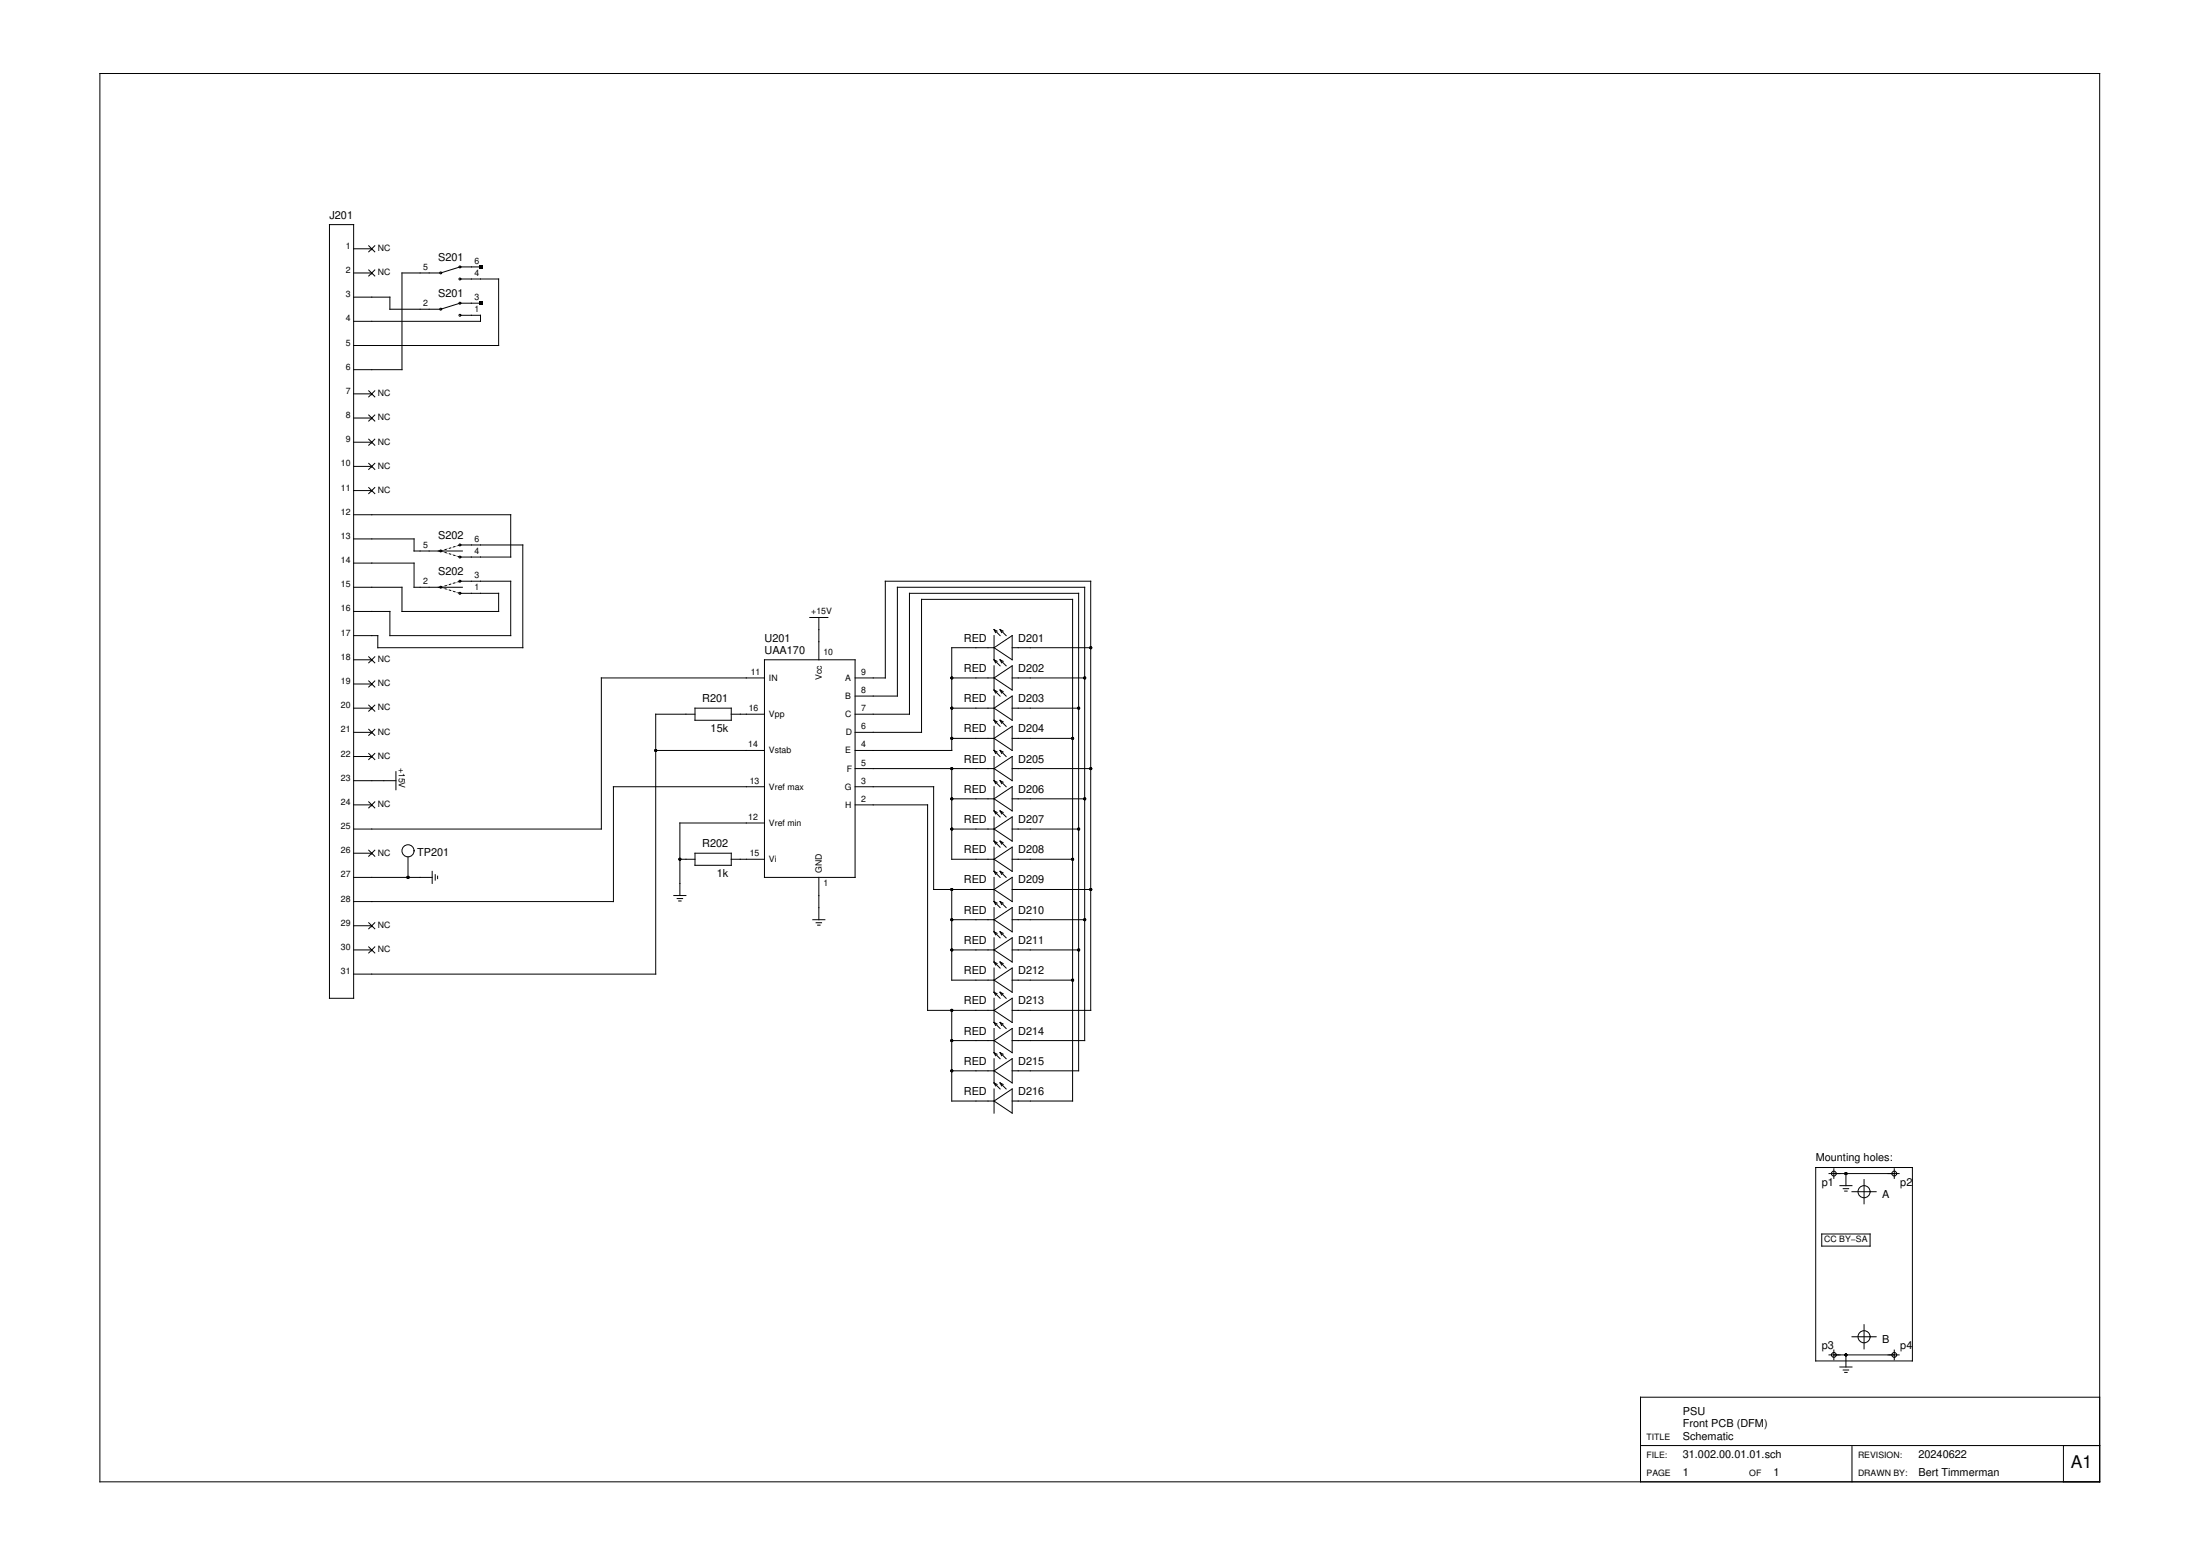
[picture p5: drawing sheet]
<svg xmlns="http://www.w3.org/2000/svg" width="420mm" height="297mm" viewBox="0 0 420 297" stroke-linecap="round" stroke-linejoin="round" font-family="sans-serif">
<g fill="none" stroke="#000" stroke-width=".19">
<path d="M19.1 14h381.9v268.9h-381.9zM62.9 42.9h4.6v147.7h-4.6zM67.5 56.7h7v2.3h9.5M67.5 47.5h3.5M67.5 52.1h3.5M70.4 46.9l1.2 1.2M70.4 51.5l1.2 1.2M71 47.5h.1M71 52.1h.1M71.6 46.9l-1.2 1.2M71.6 51.5l-1.2 1.2M84 52.1h-7.2v18.5h-9.3"/>
<path d="M87.8 57.9l-3.6 1.1M87.8 51l-3.6 1.1M88 53.3h7.2v12.7h-27.7M88 57.9h3.8M88 51h3.8M67.5 75.2h3.5M67.5 79.8h3.5M70.4 74.6l1.2 1.2M70.4 79.2l1.2 1.2M71 75.2h.1M71 79.8h.1M71.6 74.6l-1.2 1.2"/>
<path d="M71.6 79.2l-1.2 1.2M88 60.2h3.8v1.1h-24.3M67.5 84.4h3.5M67.5 89h3.5M67.5 93.6h3.5M67.5 98.3h30v8h-9.5M70.4 83.8l1.2 1.2M70.4 88.5l1.2 1.1M70.4 93.1l1.2 1.1M71 84.4h.1M71 89h.1M71 93.6h.1"/>
<path d="M71.6 83.8l-1.2 1.2M71.6 88.5l-1.2 1.1M71.6 93.1l-1.2 1.1M67.5 102.9h11.6v2.3h9.2M67.5 107.5h11.6v4.6h9.2M67.5 112.1h9.3v4.6h18.4v-3.4h-7.2M84.4 112l-.2 .1 .2 .1M84.4 105.1l-.2 .1 .2 .1M85 112.4l.2 .1M85 105.5h.2M85.2 111.8l-.2 .1M85.2 104.9h-.2"/>
<path d="M85.8 112.6l.3 .1M85.8 105.7l.3 .1M86.1 111.5l-.3 .1M86.1 104.6l-.3 .1M86.6 112.9l.3 .1M86.6 106l.3 .1M86.9 111.3h-.3M86.9 104.3l-.3 .1M87.5 113.1l.2 .1M87.5 106.2l.2 .1M87.7 111l-.2 .1M87.7 104.1l-.2 .1"/>
<path d="M88 111h9.5v10.3h-23v-4.6h-7M88 104h11.8v19.6h-27.6v-2.3h-4.7M154.7 117.9h3.4M156.4 117.9v8.1M67.5 135.2h3.5M67.5 126h3.5M67.5 139.8h3.5M67.5 130.6h3.5M70.4 125.4l1.2 1.1M70.4 130l1.2 1.1M70.4 134.6l1.2 1.2M70.4 139.2l1.2 1.2"/>
<path d="M71 126h.1M71 130.6h.1M71 135.2h.1M71 139.8h.1M71.6 125.4l-1.2 1.1M71.6 130l-1.2 1.1M71.6 134.6l-1.2 1.2M71.6 139.2l-1.2 1.2M132.7 136.3h-7.5v49.7h-57.7M132.7 135.2h7v2.3h-7zM139.7 136.3h6.3M146 129.4h-31.2v28.9h-47.3"/>
<path d="M146 126h17.3v41.5h-17.3zM163.3 129.4h5.8v-18.4h39.2v81.9h-15M163.3 136.3h10.4v-23h32.3v91.1h-12.7M163.3 139.8h12.7v-25.4h28.8v95.8h-11.5M163.3 132.9h8.1v-20.8h35.8v86.5h-13.9M181.8 129.4h8M181.8 135.2h8M189.8 123.6h-8v19.7h-18.5M189.8 123.6l3.5-2.3v4.7zM189.8 129.4l3.5-2.3v4.6zM189.8 135.2l3.5-2.3v4.6zM189.8 121.3v4.7"/>
<path d="M189.8 127.1v4.6M189.8 132.9v4.6M189.8 138.6v4.7M189.8 120.2l1.2 1.1M189.8 120.2l.3 .6M189.8 120.2l.6 .3M189.8 126l1.2 1.1M189.8 126l.3 .5M189.8 126l.6 .2M189.8 131.7l1.2 1.2M189.8 131.7l.3 .6M189.8 131.7l.6 .3"/>
<path d="M189.8 137.5l1.2 1.1M189.8 137.5l.3 .6M189.8 137.5l.6 .3M191 120.2l1.2 1.1M191 120.2l.3 .6M191 120.2l.6 .3M191 126l1.2 1.1M191 126l.3 .5M191 126l.6 .2M191 131.7l1.2 1.2M191 131.7l.3 .6M191 131.7l.6 .3"/>
<path d="M191 137.5l1.2 1.1M191 137.5l.3 .6M191 137.5l.6 .3M193.3 129.4h13.9M193.3 135.2h12.7M193.3 123.6h15M67.5 153.6h3.5M67.5 144.4h3.5M67.5 149h8.1M70.4 143.8l1.2 1.2M70.4 153.1l1.2 1.1M71 144.4h.1"/>
<path d="M71 153.6h.1M71.6 143.8l-1.2 1.2M71.6 153.1l-1.2 1.1M75.6 147.3v3.5M125.2 143.3h20.8M146 150.2h-28.8v21.9h-49.7M146 157.1h-16.2v13.9M163.3 150.2h15v19.6h11.5M163.3 153.6h13.9v39.3h12.6M163.3 146.7h26.5M181.8 146.7v17.3h8M181.8 158.3h8"/>
<path d="M181.8 141h8M181.8 152.5h8M189.8 141l3.5-2.4v4.7zM189.8 146.7l3.5-2.3v4.6zM189.8 152.5l3.5-2.3v4.6zM189.8 158.3l3.5-2.3v4.6zM189.8 144.4v4.6M189.8 150.2v4.6M189.8 156v4.6M189.8 143.3l1.2 1.1M189.8 143.3l.3 .5M189.8 143.3l.6 .3"/>
<path d="M189.8 149l1.2 1.2M189.8 149l.3 .6M189.8 149l.6 .3M189.8 154.8l1.2 1.2M189.8 154.8l.3 .6M189.8 154.8l.6 .3M191 143.3l1.2 1.1M191 143.3l.3 .5M191 143.3l.6 .3M191 149l1.2 1.2M191 149l.3 .6M191 149l.6 .3"/>
<path d="M191 154.8l1.2 1.2M191 154.8l.3 .6M191 154.8l.6 .3M193.3 146.7h15M193.3 158.3h12.7M193.3 141h11.5M193.3 152.5h13.9M67.5 162.9h3.5M67.5 167.5h15M67.5 176.7h3.5M70.4 162.3l1.2 1.2M70.4 176.1l1.2 1.2"/>
<path d="M71 162.9h.1M71 176.7h.1M71.6 162.3l-1.2 1.2M71.6 176.1l-1.2 1.2M77.9 163.6v3.9M82.5 166.3v2.3M83.1 167v1M83.6 167.3v.4M128.7 171h2.3M129.3 171.5h1.1M129.6 172h.5M129.8 164h2.9"/>
<path d="M132.7 162.9h7v2.3h-7zM139.7 164h6.3M155.2 175.6h2.3M155.9 176.1h1M156.2 176.6h.4M156.4 167.5v8.1M181.8 175.6h8M181.8 169.8v17.3h8M189.8 164l3.5-2.3v4.6zM189.8 169.8l3.5-2.3v4.6zM189.8 175.6l3.5-2.3v4.6zM189.8 161.7v4.6"/>
<path d="M189.8 167.5v4.6M189.8 173.3v4.6M189.8 179v4.6M189.8 160.6l1.2 1.1M189.8 160.6l.3 .5M189.8 160.6l.6 .3M189.8 166.3l1.2 1.2M189.8 166.3l.3 .6M189.8 166.3l.6 .3M189.8 172.1l1.2 1.2M189.8 172.1l.3 .6M189.8 172.1l.6 .3"/>
<path d="M189.8 177.9l1.2 1.1M189.8 177.9l.3 .6M189.8 177.9l.6 .3M191 160.6l1.2 1.1M191 160.6l.3 .5M191 160.6l.6 .3M191 166.3l1.2 1.2M191 166.3l.3 .6M191 166.3l.6 .3M191 172.1l1.2 1.2M191 172.1l.3 .6M191 172.1l.6 .3"/>
<path d="M191 177.9l1.2 1.1M191 177.9l.3 .6M191 177.9l.6 .3M193.3 164h11.5M193.3 175.6h13.9M193.3 169.8h15M67.5 181.3h3.5M70.4 180.8l1.2 1.1M71 181.3h.1M71.6 180.8l-1.2 1.1M181.8 181.3h8M181.8 192.9v17.3h8"/>
<path d="M181.8 198.6h8M189.8 181.3l3.5-2.3v4.6zM189.8 187.1l3.5-2.3v4.6zM189.8 192.9l3.5-2.3v4.6zM189.8 198.6l3.5-2.3v4.7zM189.8 184.8v4.6M189.8 190.6v4.6M189.8 196.3v4.7M189.8 183.6l1.2 1.2M189.8 183.6l.3 .6M189.8 183.6l.6 .3M189.8 189.4l1.2 1.2"/>
<path d="M189.8 189.4l.3 .6M189.8 189.4l.6 .3M189.8 195.2l1.2 1.1M189.8 195.2l.3 .6M189.8 195.2l.6 .3M191 183.6l1.2 1.2M191 183.6l.3 .6M191 183.6l.6 .3M191 189.4l1.2 1.2M191 189.4l.3 .6M191 189.4l.6 .3M191 195.2l1.2 1.1"/>
<path d="M191 195.2l.3 .6M191 195.2l.6 .3M193.3 181.3h12.7M193.3 187.1h11.5M181.8 204.4h8M189.8 204.4l3.5-2.3v4.6zM189.8 210.2l3.5-2.3v4.6zM189.8 202.1v4.6M189.8 207.9v4.6M189.8 201l1.2 1.1M189.8 201l.3 .5M189.8 201l.6 .2"/>
<path d="M189.8 206.7l1.2 1.2M189.8 206.7l.3 .6M189.8 206.7l.6 .3M191 201l1.2 1.1M191 201l.3 .5M191 201l.6 .2M191 206.7l1.2 1.2M191 206.7l.3 .6M191 206.7l.6 .3M346.8 222.9h18.4v36.9h-18.4zM347.9 235.6h9.3v2.3h-9.3zM349.3 224h13.4"/>
<path d="M350.2 223.1v1.9M351.4 226.3h2.3M352 226.9h1.1M352.3 227.4h.5M352.5 224v2.3M353.7 227.5h4.6M356 225.2v4.6M361.8 223.1v1.9M349.3 258.6h13.4M350.2 257.7v1.9M352.5 258.6v2.4M353.7 255.2h4.6"/>
<path d="M356 252.9v4.6M361.8 257.7v1.9M313.3 276h87.7M351.4 261h2.3M352 261.5h1.1M352.3 262h.5M353.7 276v6.9M394.1 276v6.9M401 266.7h-87.7v16.2"/>
<circle cx="84.2" cy="59" r=".18"/>
<circle cx="84.2" cy="52.1" r=".18"/>
<circle cx="87.8" cy="57.9" r=".18"/>
<circle cx="87.8" cy="53.3" r=".18"/>
<circle cx="87.8" cy="51" r=".18"/>
<circle cx="87.8" cy="60.2" r=".18"/>
<circle cx="84.2" cy="112.1" r=".18"/>
<circle cx="84.2" cy="105.2" r=".18"/>
<circle cx="87.8" cy="113.3" r=".18"/>
<circle cx="87.8" cy="104" r=".18"/>
<circle cx="87.8" cy="106.3" r=".18"/>
<circle cx="87.8" cy="111" r=".18"/>
<circle cx="77.9" cy="162.4" r="1.15"/>
<circle cx="350.2" cy="224" r=".46"/>
<circle cx="356" cy="227.5" r="1.15"/>
<circle cx="361.8" cy="224" r=".46"/>
<circle cx="350.2" cy="258.6" r=".46"/>
<circle cx="356" cy="255.2" r="1.15"/>
<circle cx="361.8" cy="258.6" r=".46"/>
</g>
<g fill="#000">
<path d="M91.4 57.5h.7v.7h-.7zM91.4 50.6h.7v.7h-.7z"/>
<circle cx="84.7" cy="105.4" r=".06"/>
<circle cx="84.7" cy="112.3" r=".06"/>
<circle cx="84.7" cy="105" r=".06"/>
<circle cx="84.7" cy="111.9" r=".06"/>
<circle cx="85.5" cy="112.5" r=".06"/>
<circle cx="85.5" cy="111.7" r=".06"/>
<circle cx="85.5" cy="105.6" r=".06"/>
<circle cx="85.5" cy="104.8" r=".06"/>
<circle cx="86.3" cy="105.9" r=".06"/>
<circle cx="86.3" cy="104.5" r=".06"/>
<circle cx="86.3" cy="112.8" r=".06"/>
<circle cx="86.3" cy="111.4" r=".06"/>
<circle cx="87.2" cy="111.2" r=".06"/>
<circle cx="87.2" cy="113.1" r=".06"/>
<circle cx="87.2" cy="104.2" r=".06"/>
<circle cx="87.2" cy="106.1" r=".06"/>
<circle cx="181.8" cy="129.4" r=".29"/>
<circle cx="181.8" cy="135.2" r=".29"/>
<circle cx="206" cy="135.2" r=".29"/>
<circle cx="207.2" cy="129.4" r=".29"/>
<circle cx="208.3" cy="123.6" r=".29"/>
<circle cx="125.2" cy="143.3" r=".29"/>
<circle cx="181.8" cy="158.3" r=".29"/>
<circle cx="181.8" cy="141" r=".29"/>
<circle cx="181.8" cy="152.5" r=".29"/>
<circle cx="181.8" cy="146.7" r=".29"/>
<circle cx="204.8" cy="141" r=".29"/>
<circle cx="206" cy="158.3" r=".29"/>
<circle cx="207.2" cy="152.5" r=".29"/>
<circle cx="208.3" cy="146.7" r=".29"/>
<circle cx="77.9" cy="167.5" r=".29"/>
<circle cx="129.8" cy="164" r=".29"/>
<circle cx="181.8" cy="175.6" r=".29"/>
<circle cx="181.8" cy="169.8" r=".29"/>
<circle cx="204.8" cy="164" r=".29"/>
<circle cx="207.2" cy="175.6" r=".29"/>
<circle cx="208.3" cy="169.8" r=".29"/>
<circle cx="181.8" cy="192.9" r=".29"/>
<circle cx="181.8" cy="198.6" r=".29"/>
<circle cx="181.8" cy="181.3" r=".29"/>
<circle cx="204.8" cy="187.1" r=".29"/>
<circle cx="206" cy="181.3" r=".29"/>
<circle cx="181.8" cy="204.4" r=".29"/>
<circle cx="352.5" cy="224" r=".29"/>
<circle cx="352.5" cy="258.6" r=".29"/>
</g>
<text font-size="3.3" x="395.5" y="280.3">A1</text>
<g font-size="2.1">
<text x="62.9" y="41.7">J201</text>
<text x="83.7" y="49.8">S201</text>
<text x="83.7" y="56.7">S201</text>
<text x="83.7" y="102.9">S202</text>
<text x="83.7" y="109.8">S202</text>
<text x="146" y="122.5">U201</text>
<text x="146" y="124.8">UAA170</text>
<text x="184.1" y="122.5">RED</text>
<text x="194.5" y="122.5">D201</text>
<text x="184.1" y="128.3">RED</text>
<text x="194.5" y="128.3">D202</text>
<text x="134.1" y="134">R201</text>
<text x="184.1" y="134">RED</text>
<text x="194.5" y="134">D203</text>
<text x="135.7" y="139.8">15k</text>
<text x="184.1" y="139.8">RED</text>
<text x="194.5" y="139.8">D204</text>
<text x="184.1" y="145.6">RED</text>
<text x="194.5" y="145.6">D205</text>
<text x="184.1" y="151.3">RED</text>
<text x="194.5" y="151.3">D206</text>
<text x="134.1" y="161.7">R202</text>
<text x="184.1" y="157.1">RED</text>
<text x="194.5" y="157.1">D207</text>
<text x="79.7" y="163.5">TP201</text>
<text x="136.9" y="167.5">1k</text>
<text x="184.1" y="162.9">RED</text>
<text x="194.5" y="162.9">D208</text>
<text x="184.1" y="168.6">RED</text>
<text x="194.5" y="168.6">D209</text>
<text x="184.1" y="174.4">RED</text>
<text x="194.5" y="174.4">D210</text>
<text x="184.1" y="180.2">RED</text>
<text x="184.1" y="186">RED</text>
<text x="194.5" y="180.2">D211</text>
<text x="194.5" y="186">D212</text>
<text x="184.1" y="191.7">RED</text>
<text x="194.5" y="191.7">D213</text>
<text x="184.1" y="197.5">RED</text>
<text x="194.5" y="197.5">D214</text>
<text x="184.1" y="203.3">RED</text>
<text x="194.5" y="203.3">D215</text>
<text x="184.1" y="209">RED</text>
<text x="194.5" y="209">D216</text>
<text x="346.8" y="221.7">Mounting holes:</text>
<text x="347.9" y="226.3">p1</text>
<text x="362.9" y="226.3">p2</text>
<text x="359.5" y="228.6">A</text>
<text x="347.9" y="257.5">p3</text>
<text x="359.5" y="256.3">B</text>
<text x="362.9" y="257.5">p4</text>
<text x="321.4" y="270.2">PSU</text>
<text x="321.4" y="274.8">Schematic</text>
<text x="321.4" y="272.5">Front PCB (DFM)</text>
<text x="321.4" y="278.3">31.002.00.01.01.sch</text>
<text x="321.4" y="281.7">1</text>
<text x="338.7" y="281.7">1</text>
<text x="366.4" y="278.3">20240622</text>
<text x="366.4" y="281.7">Bert Timmerman</text>
</g>
<g font-size="1.7">
<text x="66" y="47.5">1</text>
<text x="72.2" y="47.9">NC</text>
<text x="66" y="52.1">2</text>
<text x="72.2" y="52.6">NC</text>
<text x="80.8" y="51.5">5</text>
<text x="90.6" y="52.7">4</text>
<text x="90.6" y="50.4">6</text>
<text x="66" y="56.7">3</text>
<text x="80.8" y="58.5">2</text>
<text x="90.6" y="59.6">1</text>
<text x="90.6" y="57.3">3</text>
<text x="66" y="61.3">4</text>
<text x="66" y="66">5</text>
<text x="66" y="70.6">6</text>
<text x="66" y="75.2">7</text>
<text x="72.2" y="75.6">NC</text>
<text x="66" y="79.8">8</text>
<text x="72.2" y="80.2">NC</text>
<text x="65.1" y="89">10</text>
<text x="66" y="84.4">9</text>
<text x="72.2" y="84.9">NC</text>
<text x="72.2" y="89.5">NC</text>
<text x="65.1" y="93.6">11</text>
<text x="72.2" y="94.1">NC</text>
<text x="65.1" y="98.3">12</text>
<text x="65.1" y="102.9">13</text>
<text x="65.1" y="107.5">14</text>
<text x="80.8" y="104.6">5</text>
<text x="90.6" y="105.8">4</text>
<text x="90.6" y="103.5">6</text>
<text x="65.1" y="112.1">15</text>
<text x="80.8" y="111.5">2</text>
<text x="90.6" y="112.7">1</text>
<text x="90.6" y="110.4">3</text>
<text x="65.1" y="116.7">16</text>
<text x="154.9" y="117.3">+15V</text>
<text x="65.1" y="121.3">17</text>
<text x="65.1" y="126">18</text>
<text x="157.2" y="125.1">10</text>
<text x="65.1" y="130.6">19</text>
<text x="72.2" y="126.4">NC</text>
<text x="72.2" y="131">NC</text>
<text x="143.4" y="128.8">11</text>
<text x="146.9" y="130">IN</text>
<text x="157" y="129.8" transform="rotate(-90 157 129.8)">Vcc</text>
<text x="161.4" y="130">A</text>
<text x="164.5" y="128.8">9</text>
<text x="65.1" y="135.2">20</text>
<text x="72.2" y="135.6">NC</text>
<text x="143" y="135.8">16</text>
<text x="146.9" y="136.9">Vpp</text>
<text x="161.4" y="133.5">B</text>
<text x="161.4" y="136.9">C</text>
<text x="164.5" y="135.8">7</text>
<text x="164.5" y="132.3">8</text>
<text x="65.1" y="139.8">21</text>
<text x="72.2" y="140.2">NC</text>
<text x="142.9" y="142.7">14</text>
<text x="146.9" y="143.8">Vstab</text>
<text x="161.4" y="143.8">E</text>
<text x="161.5" y="140.4">D</text>
<text x="164.5" y="142.7">4</text>
<text x="164.5" y="139.2">6</text>
<text x="65.1" y="144.4">22</text>
<text x="65.1" y="149">23</text>
<text x="72.2" y="144.9">NC</text>
<text x="76.2" y="146.5" transform="rotate(90 76.2 146.5)">+15V</text>
<text x="143.2" y="149.6">13</text>
<text x="161.8" y="147.3">F</text>
<text x="164.5" y="149.6">3</text>
<text x="164.5" y="146.1">5</text>
<text x="65.1" y="153.6">24</text>
<text x="72.2" y="154.1">NC</text>
<text x="146.9" y="150.8">Vref max</text>
<text x="161.3" y="150.8">G</text>
<text x="161.4" y="154.2">H</text>
<text x="164.5" y="153.1">2</text>
<text x="65.1" y="158.3">25</text>
<text x="142.9" y="156.5">12</text>
<text x="146.9" y="157.7">Vref min</text>
<text x="65.1" y="162.9">26</text>
<text x="65.1" y="167.5">27</text>
<text x="72.2" y="163.3">NC</text>
<text x="143.2" y="163.5">15</text>
<text x="146.9" y="164.6">Vi</text>
<text x="157" y="166.6" transform="rotate(-90 157 166.6)">GND</text>
<text x="65.1" y="172.1">28</text>
<text x="157.2" y="169.2">1</text>
<text x="65.1" y="176.7">29</text>
<text x="72.2" y="177.2">NC</text>
<text x="65.1" y="181.3">30</text>
<text x="65.1" y="186">31</text>
<text x="72.2" y="181.8">NC</text>
<text x="348.4" y="237.2">CC BY−SA</text>
<text x="314.5" y="274.8">TITLE</text>
<text x="314.5" y="278.3">FILE:</text>
<text x="314.5" y="281.7">PAGE</text>
<text x="334.1" y="281.7">OF</text>
<text x="354.8" y="278.3">REVISION:</text>
<text x="354.8" y="281.7">DRAWN BY:</text>
</g>
</svg>
